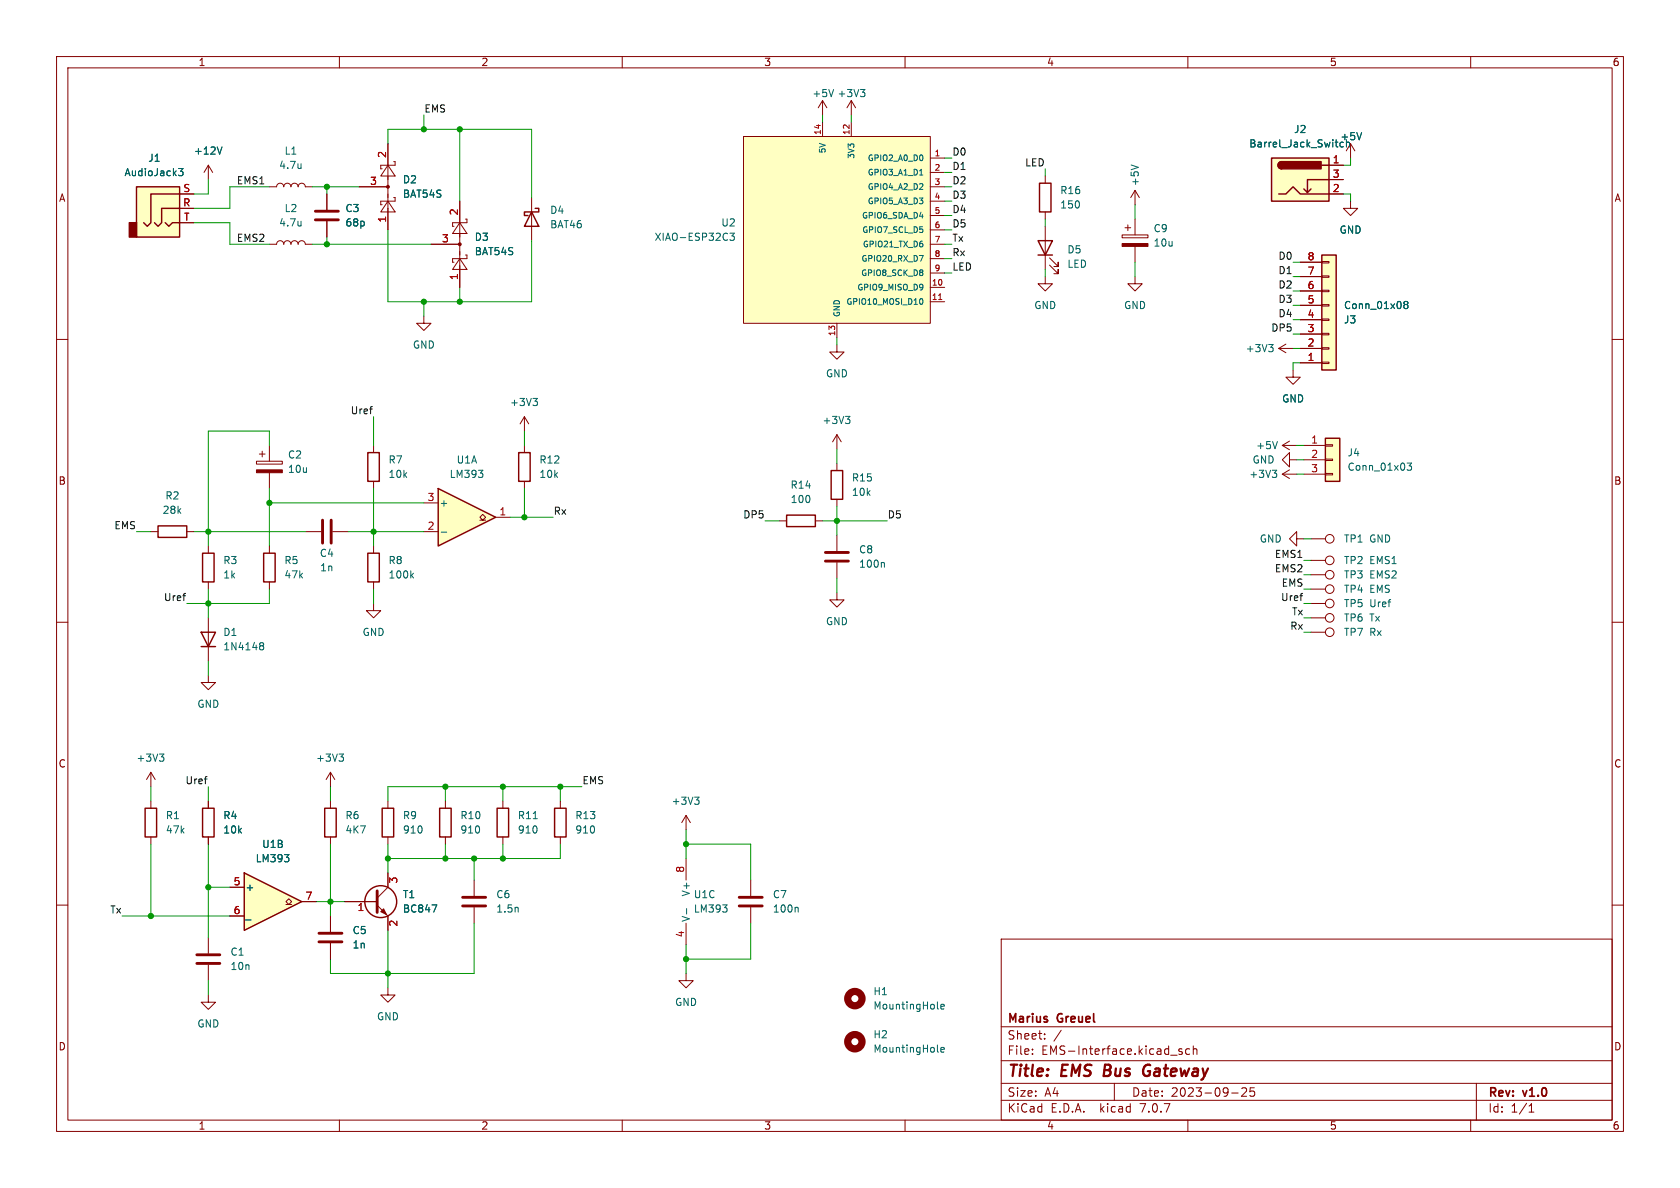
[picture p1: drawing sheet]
<svg xmlns="http://www.w3.org/2000/svg" width="297mm" height="210mm" viewBox="0 0 297 210" stroke-linecap="round" stroke-linejoin="round" font-family="sans-serif">
<g fill="none" stroke="#840000" stroke-width=".18">
<path d="M10 10h277v190h-277zM12 12h273v186h-273zM60 10v2M110 10v2M160 10v2M210 10v2M260 10v2M31.7 36.8h2.6M31.7 34.3h2.6M31.7 39.4h2.6M36.8 29.2v2.6M36.8 29.2l-.7 1.3"/>
<path d="M36.8 29.2l.8 1.3M47.6 33h1.3a.64 .64 0 0 1 .6-.6 .64 .64 0 0 1 .7 .6 .64 .64 0 0 1 .6-.6 .64 .64 0 0 1 .6 .6 .64 .64 0 0 1 .7-.6 .64 .64 0 0 1 .6 .6 .64 .64 0 0 1 .6-.6 .64 .64 0 0 1 .7 .6h1.2M57.8 34.3v2.8M57.8 39.1v2.8M184.8 31.1v1.3M184.8 37.5v1.2M234.9 34.3h2.6M234.9 29.2h2.6M234.9 31.8h2.6M238.8 35.6v1.2h1.2l-1.2 1.3-1.3-1.3h1.3M10 60h2M74.9 55.9v1.3h1.3l-1.3 1.2-1.2-1.2h1.2"/>
<path d="M184.8 48.9v1.3h1.3l-1.3 1.2-1.3-1.2h1.3M184.8 40v7.6M185.5 46.9l1.6 1.5v-.8v.8h-.8M185.5 45.6l1.6 1.5v-.7v.7h-.8M200.7 48.9v1.3h-1.3l1.3 1.2 1.2-1.2h-1.2M285 60h2M46.4 79.8v1M47.6 78.7v2.8M92.7 73.7l-.8 1.2M92.7 73.7v2.5M92.7 73.7l.8 1.2M226.7 78.7l1.3 .8"/>
<path d="M226.7 78.7h2.5M228 78l-1.3 .7M230.5 78.7h3.8M234.3 78.6h1.3v.3h-1.3zM26.7 94h1.2M33 94h1.3M36.8 96.5v1.3M45.3 81.5h4.6v.5h-4.6zM45.8 80.3h1.1M47.6 83.6v2.8M54 94h2.8M58.8 94h2.8"/>
<path d="M226.7 83.8l1.3 .8M226.7 83.8h2.5M228 81.3v-1.3l-1.3 1.3 1.3 1.3v-1.3h1.2M228 83.1l-1.3 .7M230.5 83.8h3.8M230.5 81.3h3.8M231.8 99.1h2.5M231.8 95.3h2.5M234.3 83.7h1.3v.2h-1.3zM234.3 81.2h1.3v.2h-1.3zM10 110h2M36.8 102.9v1.2"/>
<path d="M231.8 104.1h2.5M285 110h2M26.7 136.5l-.8 1.3M26.7 136.5v2.6M26.7 136.5l.7 1.3M58.4 136.5v2.6M58.4 136.5l-.7 1.3M58.4 136.5l.8 1.3M10 160h2M26.7 141.6v1.3M26.7 148v1.2M36.8 141.6v1.3"/>
<path d="M36.8 148v1.2M58.4 141.6v1.3M58.4 148v1.2M61 159.4h5.7M68.6 141.6v1.3M68.6 148v1.2M68.6 154.3v2.5l-1.9 2M78.7 141.6v1.3M78.7 148v1.2M132.7 155.6v2.8M285 160h2M36.8 175.9v1.3h1.3l-1.3 1.2-1.2-1.2h1.2"/>
<path d="M36.8 165.7v2.8M36.8 170.6v2.8M58.4 161.9v2.8M58.4 166.8v2.7M66.7 160l1.9 1.9v2.6M68.6 174.6v1.3h1.2l-1.2 1.3-1.3-1.3h1.3M132.7 160.4v2.8M177 166h108v32h-108zM60 198v2M110 198v2M160 198v2M177 194.5h108"/>
<path d="M177 191.5h108M177 187.5h108M177 181.5h108M182.5 186.3v.1M182.5 185.5v.1M184.7 183.6v.1M184.7 182.8v.1M187.6 182.1l-1.3 2M197 191.5v3M207 186.5h1.1M209 185.5l-.4-.1-.2 .2 .1 .2 .5 .2v.3h-.6M210 198v2"/>
<path d="M210.3 185.5l-.4-.1-.3 .3v.4l.1 .2h.6M211 185.5l.2-.1 .3 .1 .1 .9M211 184.9v1.5M217.7 193.2h1.2M219.5 192.4l.6-.1 .2 .1 .1 .3-.9 1.1h.9M221.7 192.3h-.7v.7l.2-.1h.5l.1 .3-.1 .5-.2 .1-.5-.1M260 198v2M261 191.5v6.5M270.3 196.6h.9M270.3 195.5l.4-.4v1.5"/>
<circle cx="235.1" cy="95.2" r=".76"/>
<circle cx="235.1" cy="99.1" r=".76"/>
<circle cx="235.1" cy="104.1" r=".76"/>
</g>
<path d="M195.4 188.2l-.3 2h.8M202.2 189.9a.68 .68 0 0 0 .9 .2M202.9 189.4h.4M203.2 188.2a.81 .81 0 0 0-.9 .5" fill="none" stroke="#840000" stroke-width=".4"/>
<g fill="none" stroke="#840000" stroke-width=".25">
<path d="M24.1 33h7.6v8.9h-7.6zM29.2 39.4l.6 .6 .7-.6h1.2M31.7 36.8h-3.1v2.6l-.7 .6-.6-.6M31.7 34.3h-5v5.1l-.7 .6-.6-.6M183.8 32.4h2v5.1h-2zM224.8 27.9h10.1v7.7h-10.1zM226.1 34.3h1.2l1.3-1.3 1.3 1.3h5M226.6 28.6a.64 .64 0 0 0-.7 .6 .64 .64 0 0 0 .7 .6M231.8 33.4l-.7 .6M233.7 29.2h1.2M234.9 31.8h-3.8v2.2l-.6-.6M183.5 42.5h2.6l-1.3 2.6z"/>
<path d="M183.5 45.1h2.6M234.3 77.5h2.6v7.6h-2.6zM27.9 93h5.1v2h-5.1zM35.8 97.8h2v5.1h-2zM25.7 142.9h2v5.1h-2zM35.8 142.9h2v5.1h-2zM57.4 142.9h2v5.1h-2zM67.6 142.9h2v5.1h-2zM77.7 142.9h2.1v5.1h-2.1z"/>
<circle cx="67.3" cy="159.4" r="2.82"/>
</g>
<path d="M55.8 38.9h4M55.8 37.3h4M57 91.9v4.1M58.5 91.9v4.1M66.7 157.5v3.8M130.7 158.6h4M34.8 170.3h4.1M34.8 168.8h4.1M56.4 166.5h4.1M56.4 165h4.1M130.7 160.1h4" fill="none" stroke="#840000" stroke-width=".51"/>
<g fill="none" stroke="#006464" stroke-width=".18">
<path d="M31.6 29.8h.8l-.5 .5 .4 .1v.5l-.2 .2-.5-.2M39.2 26l-.4 1.2M53.2 28.9v.9M53.2 29.7h.1M236.9 25.4l.1 .5h.5M238 24.7v1.3M238.6 25.3v.7M94.2 70.4h.8l-.4 .5M94.8 70.9l.2 .3v.3l-.2 .2M225.8 78l-.4 1.3M224.9 83.1h.8l-.4 .5M225.5 83.6l.2 .3v.3l-.2 .2"/>
<path d="M248.8 81.9h.7l-.4 .4 .4 .2v.5l-.2 .1-.5-.1M28.2 133.3h.8l-.5 .5M28.7 133.8l.3 .2v.3l-.3 .3M59.9 133.3h.8l-.4 .5M60.5 133.8l.2 .2v.3l-.2 .3M76.4 160h.8l-.5 1.2M140.9 160.4l.2 .2v.6"/>
</g>
<g fill="#ffffc2" stroke="#ffffc2" stroke-width=".18">
<path d="M24.1 33h7.6v8.9h-7.6z"/>
<path d="M234.3 77.5h2.6v7.6h-2.6z"/>
<path d="M224.8 27.9h10.1v7.7h-10.1z"/>
</g>
<g fill="#840000" stroke="#840000" stroke-width=".25">
<path d="M22.9 39.4h1.2v2.5h-1.2z"/>
<path d="M226.1 28.8l.5-.2v1.2a.64 .64 0 0 1-.6-.3 .64 .64 0 0 1 .1-.7z"/>
<path d="M226.6 28.6h7v1.2h-7z"/>
</g>
<g fill="#840000" stroke="#840000" stroke-width=".18">
<path d="M67.3 161.2l.5-.5 .5 1z"/>
<path d="M45.3 83.1h4.6v.5h-4.6z"/>
</g>
<path d="M43.2 154.3l10.1 5.1-10.1 5.1z" fill="#ffffc2"/>
<path d="M94 37.5l1.2 2.5h-2.5zM94.6 36.8h.6v.7h-2.5v.6h.6M139.1 91.1h5v2h-5zM146.9 83.2h2.1v5.1h-2.1zM43.2 154.3l10.1 5.1-10.1 5.1z" fill="none" stroke="#840000" stroke-width=".25"/>
<g fill="none" stroke="#840000" stroke-width=".18">
<path d="M63.5 33h5.1M68.6 35.6l1.2 1.9h-2.5zM68.6 29.2l1.2 1.9h-2.5zM68.6 25.4v15.2M69.6 34.9h.2v.7h-2.5v.6h.3M69.6 28.6h.2v.6h-2.5v.6h.3M94 34.9v7.6M199.4 39.8v1M200.7 33.7l-.8 1.2M200.7 33.7v2.5M200.7 38.7v2.8M200.7 33.7l.7 1.2"/>
<path d="M238.8 25.4l-.8 1.3M238.8 25.4v2.5M238.8 25.4l.7 1.3M198.4 41.5h4.5v.5h-4.5zM198.9 40.3h1M200.7 43.6v2.8M148 76.8v2.6M148 76.8l-.8 1.3M148 76.8l.7 1.3M226.1 61.6l1.2 .8M226.1 61.6h2.5M227.3 60.8l-1.2 .8"/>
<path d="M228.6 65.4v1.3h1.3l-1.3 1.2-1.3-1.2h1.3M137.8 92.1h1.3M144.1 92.1h1.3M148 81.9v1.3M148 88.3v1.2M148 94.6v2.8M148 99.4v2.8M229.2 95.3v-1.3l-1.2 1.3 1.2 1.2v-1.2h1.3M148 104.8v1.2h1.2l-1.2 1.3-1.3-1.3h1.3M231.8 109.2h2.5M231.8 111.8h2.5M231.8 106.7h2.5"/>
<path d="M40.6 156.8h2.6M50.5 159.9h.6l-.6-.5 .6-.5 .5 .5-.5 .5h.5M53.3 159.4h2.6M40.6 161.9h2.6"/>
<circle cx="235.1" cy="109.2" r=".76"/>
<circle cx="235.1" cy="111.8" r=".76"/>
<circle cx="235.1" cy="106.7" r=".76"/>
</g>
<path d="M200 29.2l1.2 .4M240.7 23.4l-.4 1.3M149.5 73.6h.8l-.5 .5M150 74.1l.3 .2v.3l-.3 .3M224.3 60.9h.8l-.5 .5M224.8 61.4l.3 .2v.3l-.3 .3M156.2 99.4l.2 .2v.7M50.3 151.1h.8l-.5 .5M51 151.7v.5" fill="none" stroke="#006464" stroke-width=".18"/>
<g fill="#840000" stroke="#840000" stroke-width=".18">
<path d="M198.4 43.1h4.5v.5h-4.5z"/>
<circle cx="68.6" cy="33" r=".25"/>
</g>
<path d="M145.9 99.2h4.1M145.9 97.7h4.1" fill="none" stroke="#840000" stroke-width=".51"/>
<path d="M77.5 86.4l10.1 5-10.1 5.1z" fill="#ffffc2"/>
<path d="M233.7 45.1h2.5v20.3h-2.5zM46.6 97.8h2v5.1h-2zM65 97.8h2.1v5.1h-2.1zM65 80h2.1v5.1h-2.1zM77.5 86.4l10.1 5-10.1 5.1zM91.7 80h2v5.1h-2zM35.6 111.8h2.5l-1.3 2.5zM35.6 114.3h2.5M87.9 142.9h2v5.1h-2zM98 142.9h2.1v5.1h-2.1z" fill="none" stroke="#840000" stroke-width=".25"/>
<g fill="none" stroke="#840000" stroke-width=".18">
<path d="M145.4 17.8v2.5M145.4 17.8l-.7 1.3M145.4 17.8l.8 1.3M150.5 17.8v2.5M150.5 17.8l-.8 1.3M150.5 17.8l.8 1.3M31.7 39.4h2.6M31.7 34.3h2.6M31.7 36.8h2.6M57.8 34.3v2.8M57.8 39.1v2.8M63.5 33h5.1"/>
<path d="M68.6 25.4v3.8M68.6 36.8v3.8M81.3 39.4l1.2 1.9h-2.5zM81.3 35.6v15.2M82.3 38.7h.2v.7h-2.5v.6h.3M131.4 24.1h33.1v33.1h-33.1zM145.4 21.6v2.5M150.5 21.6v2.5M164.5 27.9h2.5M164.5 30.5h2.5M164.5 33h2.5M164.5 35.6h2.5"/>
<path d="M164.5 38.1h2.5M234.9 29.2h2.6M234.9 34.3h2.6M234.9 31.8h2.6M47.6 43.2h1.3a.64 .64 0 0 1 .6-.7 .64 .64 0 0 1 .7 .7 .64 .64 0 0 1 .6-.7 .64 .64 0 0 1 .6 .7 .64 .64 0 0 1 .7-.7 .64 .64 0 0 1 .6 .7 .64 .64 0 0 1 .6-.7 .64 .64 0 0 1 .7 .7h1.2M76.2 43.2h5.1M81.3 45.7l1.2 1.9h-2.5zM82.3 45.1h.2v.6h-2.5v.7h.3M148 57.2v2.5M164.5 50.8h2.5M164.5 53.3h2.5M164.5 40.6h2.5"/>
<path d="M164.5 43.2h2.5M164.5 45.7h2.5M164.5 48.3h2.5M229.9 59.1h3.8M229.9 56.5h3.8M229.9 54h3.8M229.9 51.4h3.8M229.9 48.9h3.8M229.9 46.4h3.8M233.7 46.2h1.2v.3h-1.2zM233.7 48.8h1.2v.2h-1.2zM233.7 51.3h1.2v.3h-1.2z"/>
<path d="M233.7 53.8h1.2v.3h-1.2zM233.7 56.4h1.2v.2h-1.2zM233.7 58.9h1.2v.3h-1.2zM66 78.7v1.3M92.7 78.7v1.3M148 61v1.2h1.2l-1.2 1.3-1.3-1.3h1.3M229.9 64.1h3.8M229.9 61.6h3.8M233.7 61.5h1.2v.2h-1.2zM233.7 64h1.2v.3h-1.2zM47.6 96.5v1.3M66 85.1v1.3"/>
<path d="M66 96.5v1.3M74.9 94h2.6M74.9 88.9h2.6M84.8 91.9h.5l-.5-.5 .5-.5 .6 .5-.6 .5h.6M87.6 91.4h2.6M92.7 85.1v1.3M36.8 119.4v1.3h1.3l-1.3 1.2-1.2-1.2h1.2M36.8 109.2v7.6M47.6 102.9v1.2M66 106.7v1.3h1.3l-1.3 1.2-1.2-1.2h1.2M66 102.9v1.2M231.8 101.6h2.5"/>
<path d="M36.8 141.6v1.3M36.8 148v1.2M40.6 156.8h2.6M53.3 159.4h2.6M61 159.4h5.7M68.6 154.3v2.5M83.8 155.6v2.8M88.9 141.6v1.3M88.9 148v1.2M99.1 141.6v1.3M99.1 148v1.2M121.3 144.1v2.6"/>
<path d="M121.3 151.8v3.8M121.3 144.1l-.8 1.3M121.3 144.1l.7 1.3M40.6 161.9h2.6M58.4 161.9v2.8M58.4 166.8v2.7M68.6 161.9v2.6M83.8 160.4v2.8M121.3 172.1v1.3h1.3l-1.3 1.2-1.3-1.2h1.3M121.3 163.2v3.8"/>
<circle cx="235.1" cy="101.6" r=".76"/>
</g>
<g fill="none" stroke="#006464" stroke-width=".18">
<path d="M147.4 15.8l-.5 1.3M152.1 15.8h.8l-.4 .5M152.7 16.3l.2 .2v.3l-.2 .3M31.6 29.8h.8l-.5 .5 .4 .1v.5l-.2 .2-.5-.2M39.2 26l-.4 1.2M53.2 39.1v.8M53.2 39.8v.1M162.5 33.5h.7M162.6 30.9h.6M163.1 32.6v.3M236.9 25.4l.1 .5h.5M238 24.7v1.3"/>
<path d="M238.6 25.3v.7M240.7 23.4l-.4 1.3M129 41.2h.8l-.4 .5 .4 .1v.6l-.2 .1-.6-.1M162.5 45.2h.7l-.4 1M162.8 52.8a.54 .54 0 0 1 .4 .5 .54 .54 0 0 1-.4 .5M163.1 43.1v.4M248.4 53.8l-.2-.2 .2-.3h.3l.2 .2-.2 .3M248.4 53.8l-.2 .3v.3l.2 .2 .4-.1 .1-.2v-.2l-.2-.3M248.4 53.8h.3M78 94.1h1M84.6 83.1h.8l-.5 .5M85.3 83.7v.6"/>
<path d="M46 114.1l.1 .1M46 113.7l.4-.1 .2 .1v.2l-.2 .3M46.1 114.2h.3M46.1 114.2h-.1M46.4 114.2l.2 .2v.4l-.2 .1-.4-.1M72.7 101.7l.4 .5M73.1 101.3l-.5 .5M50.3 151.1h.8l-.5 .5M51 151.7v.5M76.4 160h.8l-.5 1.2M94.3 144.7h.7M122.8 140.9h.8l-.4 .5"/>
<path d="M123.3 141.4l.3 .2v.3l-.3 .3M127.7 160h.8l-.4 .4M91.6 160.4v.8M121.4 160.6v1M128.5 160.6v.5M165.7 178.2l.2 .2M166.3 178l.6-.2v-.2l-.4-.1-.2 .2 .1 .6h.5M165.7 185.8l.2 .2M166.3 185.6l.6-.1v-.3h-.4l-.2 .1 .1 .6h.5"/>
</g>
<g fill="#ffffc2" stroke="#ffffc2" stroke-width=".18">
<path d="M233.7 45.1h2.5v20.3h-2.5z"/>
<path d="M131.4 24.1h33.1v33.1h-33.1z"/>
</g>
<path d="M165.9 53h.6" fill="none" stroke="#a90000" stroke-width=".18"/>
<g fill="none" stroke="#840000" stroke-width="1.3">
<circle cx="151.1" cy="176.5" r="1.27"/>
<circle cx="151.1" cy="184.1" r="1.27"/>
</g>
<path d="M81.8 158.6h4.1M81.8 160.1h4.1" fill="none" stroke="#840000" stroke-width=".51"/>
<circle cx="81.3" cy="43.2" r=".25" fill="#840000" stroke="#840000" stroke-width=".18"/>
<g fill="none" stroke="#009600" stroke-width=".18">
<path d="M34.3 39.4h6.3v3.8h7M36.8 31.8v2.5h-2.5M47.6 33h-7v3.8h-6.3M55.2 33h8.3M57.8 33v1.3M68.6 25.4v-2.5h25.4v12M74.9 20.3v2.6M81.3 22.9v12.7M145.4 20.3v1.3M150.5 20.3v1.3M167 33h1.3M167 38.1h1.3"/>
<path d="M167 35.6h1.3M167 27.9h1.3M167 30.5h1.3M184.8 29.8v1.3M184.8 38.7v1.3M200.7 36.2v2.5M237.5 34.3h1.3v1.3M238.8 27.9v1.3h-1.3M55.2 43.2h21M57.8 41.9v1.3M68.6 40.6v12.7h25.4v-10.8M74.9 53.3v2.6"/>
<path d="M81.3 50.8v2.5M148 59.7v1.3M167 40.6h1.3M167 43.2h1.3M167 45.7h1.3M167 48.3h1.3M184.8 47.6v1.3M200.7 46.4v2.5M228.6 54h1.3M228.6 56.5h1.3M228.6 51.4h1.3M228.6 46.4h1.3"/>
<path d="M228.6 48.9h1.3M228.6 59.1h1.3M47.6 78.7v-2.5h-10.8v20.3M66 73.7v5M92.7 76.2v2.5M148 79.4v2.5M228.6 61.6h1.3M229.2 78.7h1.3M229.9 64.1h-1.3v1.3M24.1 94h2.6M34.3 94h19.7M47.6 86.4v10.1"/>
<path d="M47.6 88.9h27.3M61.6 94h13.3M66 86.4v10.1M90.2 91.4h7.6M92.7 86.4v5M135.3 92.1h2.5M145.4 92.1h11.4M148 89.5v5.1M229.2 81.3h1.3M229.2 83.8h1.3M230.5 99.1h1.3M230.5 95.3h1.3"/>
<path d="M36.8 104.1v5.1M36.8 116.8v2.6M47.6 104.1v2.6h-14.6M66 104.1v2.6M148 102.2v2.6M230.5 109.2h1.3M230.5 111.8h1.3M230.5 106.7h1.3M230.5 104.1h1.3M230.5 101.6h1.3M26.7 139.1v2.5M36.8 139.1v2.5"/>
<path d="M58.4 139.1v2.5M78.7 139.1v2.5M88.9 139.1v2.5M99.1 139.1v2.5M102.9 139.1h-34.3v2.5M26.7 149.2v12.7M36.8 149.2v16.5M36.8 156.8h3.8M55.9 159.4h5.1M58.4 149.2v12.7M68.6 149.2v5.1M78.7 149.2v2.6"/>
<path d="M83.8 151.8v3.8M88.9 149.2v2.6M99.1 149.2v2.6h-30.5M121.3 149.2h11.4v6.4M121.3 146.7v5.1M21.6 161.9h19M36.8 173.4v2.5M68.6 164.5v10.1M83.8 163.2v8.9h-25.4v-2.6M121.3 167v5.1M132.7 163.2v6.3h-11.4"/>
</g>
<g fill="#009600" stroke="#009600" stroke-width=".18">
<circle cx="36.8" cy="156.8" r=".46"/>
<circle cx="26.7" cy="161.9" r=".46"/>
<circle cx="68.6" cy="172.1" r=".46"/>
<circle cx="68.6" cy="151.8" r=".46"/>
<circle cx="58.4" cy="159.4" r=".46"/>
<circle cx="57.8" cy="33" r=".46"/>
<circle cx="57.8" cy="43.2" r=".46"/>
<circle cx="74.9" cy="53.3" r=".46"/>
<circle cx="81.3" cy="53.3" r=".46"/>
<circle cx="81.3" cy="22.9" r=".46"/>
<circle cx="74.9" cy="22.9" r=".46"/>
<circle cx="66" cy="94" r=".46"/>
<circle cx="36.8" cy="106.7" r=".46"/>
<circle cx="36.8" cy="94" r=".46"/>
<circle cx="47.6" cy="88.9" r=".46"/>
<circle cx="78.7" cy="139.1" r=".46"/>
<circle cx="121.3" cy="149.2" r=".46"/>
<circle cx="148" cy="92.1" r=".46"/>
<circle cx="99.1" cy="139.1" r=".46"/>
<circle cx="88.9" cy="139.1" r=".46"/>
<circle cx="92.7" cy="91.4" r=".46"/>
<circle cx="88.9" cy="151.8" r=".46"/>
<circle cx="83.8" cy="151.8" r=".46"/>
<circle cx="78.7" cy="151.8" r=".46"/>
<circle cx="121.3" cy="169.5" r=".46"/>
</g>
<g font-size="2.8" fill="#840000">
<text x="178" y="190.9">Title:</text>
<text x="187.7" y="190.9">EMS</text>
<text x="196" y="190.9">Bus</text>
<text x="203.7" y="190.9">Gateway</text>
</g>
<g font-size="2.1" fill="#840000">
<text x="178" y="184">Sheet:</text>
<text x="178" y="181.2">Marius</text>
<text x="187" y="181.2">Greuel</text>
<text x="178" y="186.7">File:</text>
<text x="184.1" y="186.7">EMS-Interface.kicad_sch</text>
<text x="178" y="196.9">KiCad</text>
<text x="178" y="194.1">Size:</text>
<text x="184.7" y="194.1">A4</text>
<text x="185.7" y="196.9">E.D.A.</text>
<text x="194.6" y="196.9">kicad</text>
<text x="200" y="194.1">Date:</text>
<text x="201.8" y="196.9">7.0.7</text>
<text x="207" y="194.1">2023-09-25</text>
<text x="263" y="194.3">Rev:</text>
<text x="263" y="196.9">Id:</text>
<text x="267.1" y="196.9">1/1</text>
<text x="269.4" y="194.3">v1.0</text>
</g>
<g font-size="1.8" fill="#840000">
<text x="35" y="11.9">1</text>
<text x="85" y="11.9">2</text>
<text x="135" y="11.9">3</text>
<text x="185" y="11.9">4</text>
<text x="235" y="11.9">5</text>
<text x="285" y="11.9">6</text>
<text x="10.3" y="35.9">A</text>
<text x="285.3" y="35.9">A</text>
<text x="10.3" y="85.9">B</text>
<text x="285.3" y="85.9">B</text>
<text x="10.3" y="135.9">C</text>
<text x="285.3" y="135.9">C</text>
<text x="10.3" y="185.9">D</text>
<text x="285.3" y="185.9">D</text>
<text x="35" y="199.9">1</text>
<text x="85" y="199.9">2</text>
<text x="135" y="199.9">3</text>
<text x="185" y="199.9">4</text>
<text x="235" y="199.9">5</text>
<text x="285" y="199.9">6</text>
</g>
<g font-size="1.8" fill="#006464">
<text x="143.5" y="17.4">+5V</text>
<text x="148" y="17.4">+3V3</text>
<text x="228.7" y="23.7">J2</text>
<text x="26.1" y="28.8">J1</text>
<text x="34.2" y="27.5">+12V</text>
<text x="50.2" y="27.5">L1</text>
<text x="220.8" y="26.3">Barrel_Jack_Switch</text>
<text x="236.9" y="25">+5V</text>
<text x="21.9" y="31.3">AudioJack3</text>
<text x="49.2" y="30.1">4.7u</text>
<text x="71.1" y="32.6">D2</text>
<text x="71.1" y="35.2">BAT54S</text>
<text x="187.3" y="34.5">R16</text>
<text x="201.5" y="33" transform="rotate(-90 201.5 33)">+5V</text>
<text x="49.2" y="40.2">4.7u</text>
<text x="50.2" y="37.7">L2</text>
<text x="61" y="37.7">C3</text>
<text x="61" y="40.2">68p</text>
<text x="97.2" y="38">D4</text>
<text x="97.2" y="40.6">BAT46</text>
<text x="127.4" y="40.2">U2</text>
<text x="187.3" y="37.1">150</text>
<text x="203.8" y="41.2">C9</text>
<text x="236.7" y="41.5">GND</text>
<text x="83.8" y="42.8">D3</text>
<text x="83.8" y="45.3">BAT54S</text>
<text x="115.6" y="42.8">XIAO-ESP32C3</text>
<text x="188.6" y="45">D5</text>
<text x="188.6" y="47.5">LED</text>
<text x="203.8" y="43.8">10u</text>
<text x="182.7" y="54.8">GND</text>
<text x="198.6" y="54.8">GND</text>
<text x="237.5" y="57.4">J3</text>
<text x="237.5" y="54.8">Conn_01x08</text>
<text x="72.9" y="61.8">GND</text>
<text x="220.1" y="62.5">+3V3</text>
<text x="90.1" y="72">+3V3</text>
<text x="145.9" y="66.9">GND</text>
<text x="226.6" y="71.3">GND</text>
<text x="145.3" y="75.2">+3V3</text>
<text x="50.8" y="81.3">C2</text>
<text x="50.8" y="83.8">10u</text>
<text x="68.6" y="82.1">R7</text>
<text x="80.6" y="82.1">U1A</text>
<text x="95.3" y="82.1">R12</text>
<text x="221.3" y="82.1">GND</text>
<text x="222" y="79.6">+5V</text>
<text x="238.1" y="80.9">J4</text>
<text x="238.1" y="83.4">Conn_01x03</text>
<text x="29.1" y="88.5">R2</text>
<text x="68.6" y="84.7">10k</text>
<text x="77.6" y="89.8">+</text>
<text x="79.4" y="84.7">LM393</text>
<text x="95.3" y="84.7">10k</text>
<text x="139.7" y="86.6">R14</text>
<text x="139.7" y="89.1">100</text>
<text x="150.5" y="87.9">10k</text>
<text x="150.5" y="85.3">R15</text>
<text x="220.8" y="84.7">+3V3</text>
<text x="28.7" y="91">28k</text>
<text x="39.4" y="99.9">R3</text>
<text x="50.2" y="99.9">R5</text>
<text x="56.4" y="98.7">C4</text>
<text x="56.5" y="101.2">1n</text>
<text x="68.6" y="99.9">R8</text>
<text x="151.8" y="98">C8</text>
<text x="151.8" y="100.6">100n</text>
<text x="222.6" y="96.1">GND</text>
<text x="237.5" y="99.9">TP2 EMS1</text>
<text x="237.5" y="96.1">TP1 GND</text>
<text x="39.4" y="102.5">1k</text>
<text x="50.2" y="102.5">47k</text>
<text x="68.6" y="102.5">100k</text>
<text x="237.5" y="105">TP4 EMS</text>
<text x="237.5" y="107.5">TP5 Uref</text>
<text x="237.5" y="102.5">TP3 EMS2</text>
<text x="39.4" y="112.6">D1</text>
<text x="64" y="112.6">GND</text>
<text x="145.9" y="110.7">GND</text>
<text x="237.5" y="110.1">TP6 Tx</text>
<text x="237.5" y="112.6">TP7 Rx</text>
<text x="39.4" y="115.2">1N4148</text>
<text x="34.8" y="125.3">GND</text>
<text x="24" y="134.8">+3V3</text>
<text x="55.8" y="134.8">+3V3</text>
<text x="118.6" y="142.5">+3V3</text>
<text x="29.2" y="145">R1</text>
<text x="29.2" y="147.5">47k</text>
<text x="39.4" y="145">R4</text>
<text x="39.4" y="147.5">10k</text>
<text x="61" y="145">R6</text>
<text x="61" y="147.5">4K7</text>
<text x="71.1" y="145">R9</text>
<text x="71.1" y="147.5">910</text>
<text x="81.3" y="147.5">910</text>
<text x="81.3" y="145">R10</text>
<text x="91.4" y="147.5">910</text>
<text x="91.4" y="145">R11</text>
<text x="101.6" y="147.5">910</text>
<text x="101.6" y="145">R13</text>
<text x="45.1" y="152.6">LM393</text>
<text x="46.3" y="150.1">U1B</text>
<text x="43.3" y="157.7">+</text>
<text x="71.1" y="159">T1</text>
<text x="71.1" y="161.5">BC847</text>
<text x="87.6" y="159">C6</text>
<text x="87.6" y="161.5">1.5n</text>
<text x="122.1" y="158.6" transform="rotate(-90 122.1 158.6)">V+</text>
<text x="122.6" y="159">U1C</text>
<text x="122.6" y="161.5">LM393</text>
<text x="136.5" y="159">C7</text>
<text x="136.5" y="161.5">100n</text>
<text x="43.3" y="162.8">_</text>
<text x="62.2" y="165.3">C5</text>
<text x="62.2" y="167.9">1n</text>
<text x="122.1" y="163.1" transform="rotate(-90 122.1 163.1)">V-</text>
<text x="40.6" y="169.1">C1</text>
<text x="40.6" y="171.7">10n</text>
<text x="119.2" y="178">GND</text>
<text x="154.3" y="176.1">H1</text>
<text x="154.3" y="178.7">MountingHole</text>
<text x="34.8" y="181.8">GND</text>
<text x="66.5" y="180.6">GND</text>
<text x="154.3" y="183.7">H2</text>
<text x="154.3" y="186.3">MountingHole</text>
</g>
<g font-size="1.8" fill="#0f0f0f">
<text x="74.9" y="20">EMS</text>
<text x="168.3" y="27.6">D0</text>
<text x="181.1" y="29.5">LED</text>
<text x="41.8" y="32.7">EMS1</text>
<text x="168.3" y="35.2">D3</text>
<text x="168.3" y="32.7">D2</text>
<text x="168.3" y="30.1">D1</text>
<text x="168.3" y="37.8">D4</text>
<text x="168.3" y="40.3">D5</text>
<text x="41.8" y="42.8">EMS2</text>
<text x="168.3" y="42.8">Tx</text>
<text x="168.3" y="47.9">LED</text>
<text x="168.3" y="45.4">Rx</text>
<text x="225.9" y="46">D0</text>
<text x="225.9" y="48.5">D1</text>
<text x="225.9" y="51.1">D2</text>
<text x="225.9" y="53.6">D3</text>
<text x="224.6" y="58.7">DP5</text>
<text x="225.9" y="56.2">D4</text>
<text x="61.9" y="73.3">Uref</text>
<text x="20.1" y="93.6">EMS</text>
<text x="97.8" y="91.1">Rx</text>
<text x="131.3" y="91.7">DP5</text>
<text x="156.8" y="91.7">D5</text>
<text x="225.3" y="101.3">EMS2</text>
<text x="225.3" y="98.7">EMS1</text>
<text x="28.9" y="106.3">Uref</text>
<text x="226.4" y="106.3">Uref</text>
<text x="226.5" y="103.8">EMS</text>
<text x="228" y="111.4">Rx</text>
<text x="228.3" y="108.9">Tx</text>
<text x="32.7" y="138.7">Uref</text>
<text x="102.9" y="138.7">EMS</text>
<text x="19.4" y="161.6">Tx</text>
</g>
<g font-size="1.8" fill="#a90000">
<text x="68.3" y="28" transform="rotate(-90 68.3 28)">2</text>
<text x="235.5" y="29">1</text>
<text x="32.3" y="34">S</text>
<text x="65.3" y="32.8">3</text>
<text x="235.5" y="34">2</text>
<text x="235.5" y="31.5">3</text>
<text x="32.3" y="36.6">R</text>
<text x="32.4" y="39.1">T</text>
<text x="68.3" y="39.4" transform="rotate(-90 68.3 39.4)">1</text>
<text x="81" y="38.2" transform="rotate(-90 81 38.2)">2</text>
<text x="78" y="42.9">3</text>
<text x="231.1" y="46.1">8</text>
<text x="81" y="49.6" transform="rotate(-90 81 49.6)">1</text>
<text x="231.1" y="53.7">5</text>
<text x="231.1" y="51.2">6</text>
<text x="231.1" y="48.6">7</text>
<text x="231.1" y="58.8">3</text>
<text x="231.1" y="56.3">4</text>
<text x="231.1" y="63.9">1</text>
<text x="231.1" y="61.3">2</text>
<text x="231.7" y="78.5">1</text>
<text x="231.7" y="81">2</text>
<text x="231.7" y="83.6">3</text>
<text x="75.5" y="88.6">3</text>
<text x="75.5" y="93.7">2</text>
<text x="88.2" y="91.2">1</text>
<text x="121" y="154.4" transform="rotate(-90 121 154.4)">8</text>
<text x="41.2" y="156.6">5</text>
<text x="41.2" y="161.7">6</text>
<text x="53.9" y="159.1">7</text>
<text x="63.1" y="161.4">1</text>
<text x="70.6" y="156.3" transform="rotate(-90 70.6 156.3)">3</text>
<text x="70.6" y="163.9" transform="rotate(-90 70.6 163.9)">2</text>
<text x="121" y="165.8" transform="rotate(-90 121 165.8)">4</text>
</g>
<g font-size="1.4" fill="#a90000">
<text x="145.2" y="24" transform="rotate(-90 145.2 24)">14</text>
<text x="150.2" y="24" transform="rotate(-90 150.2 24)">12</text>
<text x="165.1" y="27.7">1</text>
<text x="165.1" y="30.2">2</text>
<text x="165.1" y="32.8">3</text>
<text x="165.1" y="35.3">4</text>
<text x="165.1" y="37.8">5</text>
<text x="165.1" y="40.4">6</text>
<text x="165.1" y="42.9">7</text>
<text x="165.1" y="45.5">8</text>
<text x="164.6" y="50.5">10</text>
<text x="164.6" y="53.1">11</text>
<text x="165.1" y="48">9</text>
<text x="147.7" y="59.5" transform="rotate(-90 147.7 59.5)">13</text>
</g>
<g font-size="1.4" fill="#006464">
<text x="146.2" y="27.2" transform="rotate(-90 146.2 27.2)">5V</text>
<text x="151.2" y="28.2" transform="rotate(-90 151.2 28.2)">3V3</text>
<text x="153.3" y="28.7">GPIO2_A0_D0</text>
<text x="153.3" y="31.2">GPIO3_A1_D1</text>
<text x="153.3" y="33.8">GPIO4_A2_D2</text>
<text x="152.3" y="38.8">GPIO6_SDA_D4</text>
<text x="152.3" y="41.4">GPIO7_SCL_D5</text>
<text x="153.3" y="36.3">GPIO5_A3_D3</text>
<text x="152.2" y="46.5">GPIO20_RX_D7</text>
<text x="152.4" y="43.9">GPIO21_TX_D6</text>
<text x="151.4" y="51.5">GPIO9_MISO_D9</text>
<text x="152.1" y="49">GPIO8_SCK_D8</text>
<text x="148.7" y="56.1" transform="rotate(-90 148.7 56.1)">GND</text>
<text x="149.5" y="54.1">GPIO10_MOSI_D10</text>
</g>
</svg>
